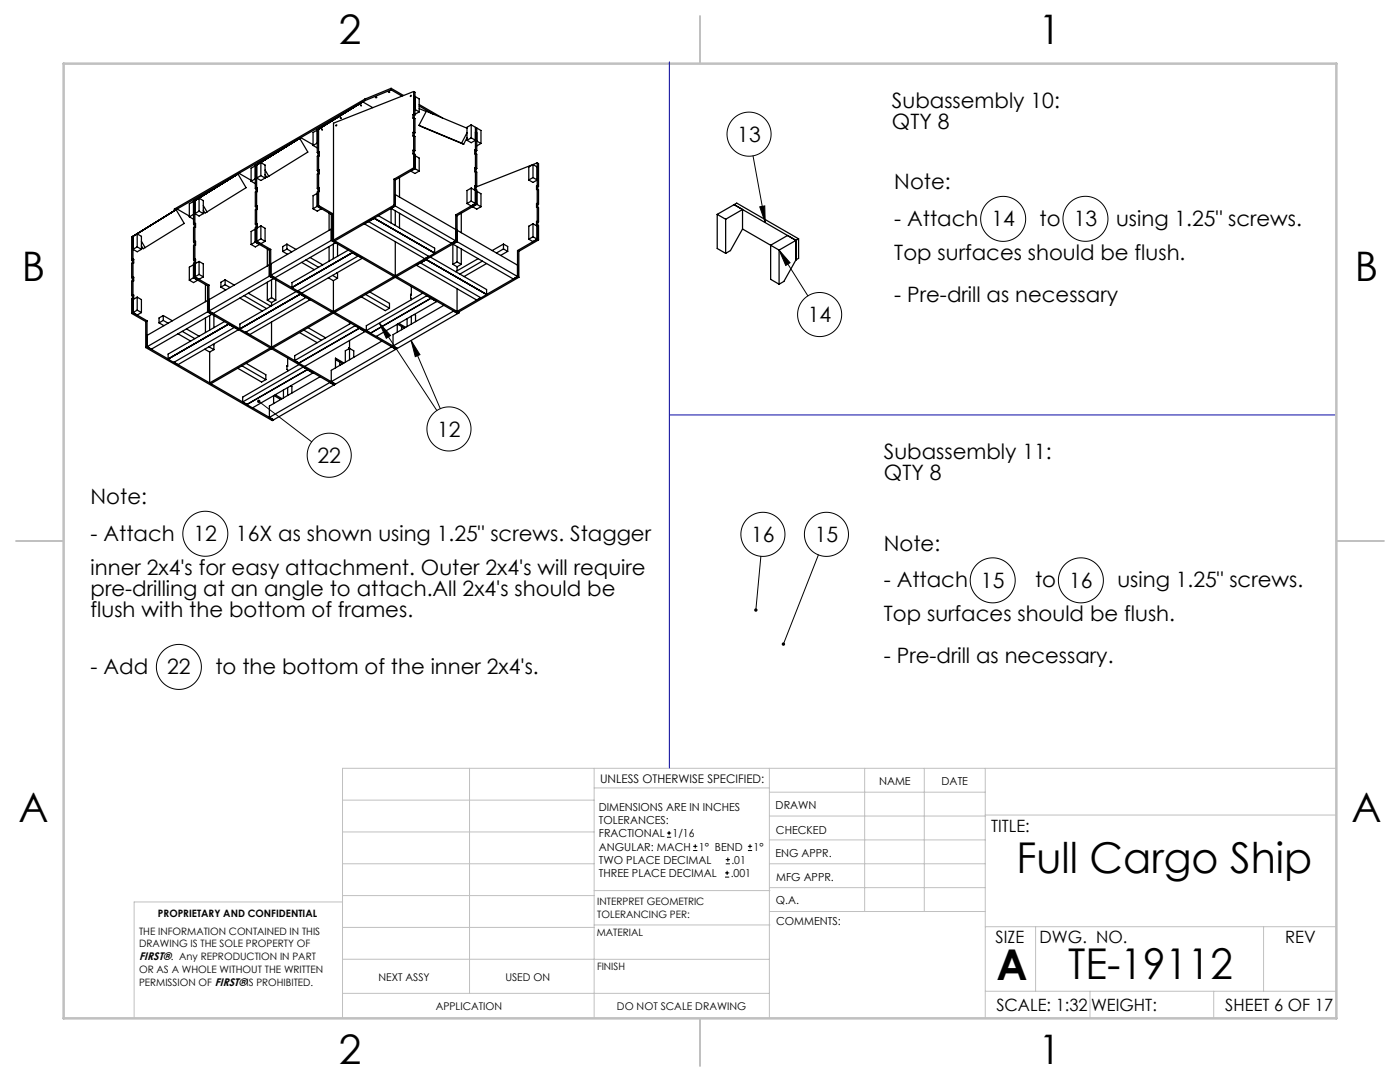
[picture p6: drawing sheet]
<svg xmlns="http://www.w3.org/2000/svg" width="279mm" height="216mm" viewBox="0 0 279 216" stroke-linecap="round" stroke-linejoin="round" font-family="sans-serif">
<g fill="none" stroke="#c0c0c0" stroke-width=".2">
<path d="M68.4 159.7h50.2M93.7 153.3v44.9M118.6 153.3v49.9M118.6 157.2h34.9M153.5 153.3v49.9M153.5 158.1h43.1M172.6 153.3v28.6M184.5 153.3v28.6M196.6 153.3v49.9M266.7 153.3h-198.3v49.9M68.4 178.7h50.2M68.4 172.4h50.2"/>
<path d="M68.4 166h50.2M68.4 180h-41.6v23.2M118.6 177.7h35.1M153.5 167.6h43.1M153.5 162.8h43.1M153.5 172.4h43.1M153.5 177.1h43.1M196.6 162.6h70.1M68.4 198.2h85.1M68.4 185.1h50.2M68.4 191.4h50.2M118.6 191.4h34.9"/>
<path d="M118.6 184.6h35.1M153.7 181.9h42.9M196.6 197.8h70.1M196.6 184.9h70.1M206.7 184.9v12.9M217.5 197.8v5.4M242.2 197.8v5.4M252.2 184.9v12.9"/>
</g>
<path d="M139.7 3.2v9.5M3.2 107.9h9.5M266.7 107.9h9.5M139.7 203.2v9.5" fill="none" stroke="#c0c0c0" stroke-width=".25"/>
<path d="M12.7 12.7h254v190.5h-254z" fill="none" stroke="#c0c0c0" stroke-width=".5"/>
<g fill="none" stroke="#000" stroke-width=".2">
<path d="M150.3 31.1l2.4 13.3M151.6 41.3l1-.2 .1 3.3zM155.5 49.9l5.7 9.1M155.5 49.9l2.2 2.5-.9 .6zM75.7 64.5l2.2 2.4-.8 .6zM75.7 64.5l11.5 17.4M82 67.9l1.8 2.9-.9 .4zM82 67.9l5.9 13.6M51.6 80.1l10.6 8.1M151.8 111l-1 10.7M163.3 110.7l-7 17.8M133.1 167.1h.8"/>
<path d="M133.1 166.2h.8M133.5 165.8v.8M138.3 169.7h.9M138.3 168.9h.9M138.8 168.5v.8M144.7 175h.8M144.7 174.2h.8M144.8 172.4h.9M144.8 171.5h.9M145.1 173.8v.8M145.3 171.1v.8M149.3 169.7h.8"/>
<path d="M149.3 168.9h.8M149.7 168.5v.8"/>
<circle cx="149.5" cy="26.8" r="4.4"/>
<circle cx="200.2" cy="43.7" r="4.5"/>
<circle cx="216.6" cy="43.7" r="4.5"/>
<circle cx="163.6" cy="62.8" r="4.4"/>
<circle cx="65.7" cy="90.8" r="4.4"/>
<circle cx="89.6" cy="85.6" r="4.4"/>
<circle cx="41" cy="106.5" r="4.5"/>
<circle cx="152.3" cy="106.6" r="4.4"/>
<circle cx="164.9" cy="106.6" r="4.4"/>
<circle cx="198.1" cy="115.8" r="4.5"/>
<circle cx="215.7" cy="115.8" r="4.5"/>
<circle cx="35.7" cy="133.1" r="4.5"/>
</g>
<path d="M133.6 12.4v140.8M133.6 82.8h132.8" fill="none" stroke="#00f" stroke-width=".2"/>
<path d="M155.5 49.9l2.2 2.5-.9 .6zM151.6 41.3l1-.2 .1 3.3zM156.1 128.3a.34 .34 0 0 0 .1 .5l.1-.3-.1 .3a.34 .34 0 0 0 .5-.3 .34 .34 0 0 0-.6-.2zM150.6 121.5a.34 .34 0 0 0-.1 .3 .34 .34 0 0 0 .3 .3v-.4v.4a.34 .34 0 0 0 .4-.5 .34 .34 0 0 0-.6-.1zM51.4 79.8l.2 .3-.2-.2a.34 .34 0 0 0 .2 .5 .34 .34 0 0 0 .4-.4 .34 .34 0 0 0-.6-.2zM75.7 64.5l2.2 2.4-.8 .6zM82 67.9l1.8 2.9-.9 .4z" fill="#000"/>
<g fill="none" stroke="#000" stroke-width=".25">
<path d="M72.8 19.8v.3M72.8 19.8l-38 21.9v.3M78.1 17.9l-5.3 2.2M78.1 17.9l2.1 1.3M78.1 17.6v.3M78.1 17.6l-5.3 2.2M78.1 17.6l2.4 1.5M82.6 18.3l.2 .1v4.5M82.6 18.3v4.5M82.6 18.3l-16 6.3v23.3l12-7M82.8 19.2l.9 .5v2.6M39.3 39.8h.1"/>
<path d="M39.7 39.5v.1M39.7 39.5l-1.9 1.2v2.6M39.7 39.5l.9 .5v2.6M39.7 39.5v2.6M46.8 35.1l-.4 .2M47.5 34.7l-.4 .3M47.5 34.7l-7.8 4.8M47.5 34.7l1.6 2.8-7.8 4.8M50.1 36l-2.4-1.4-9.1 5.6M50.1 36.2l.9 .5M51 33.1l-.9 .5v2.6M51 33.1v4.5"/>
<path d="M51 37.6l.1 .1M51 35.7l-.9 .5M51.1 37.7v.5M51.2 38.2l-.2 .1v2.8M51.2 38.2v2.8M51.2 37.4l.2 .1M51.2 37.4l-.2 .2M51.4 32.8l-.4 .3M51.4 37.5l-.3 .2M51.4 37.5v.7h-.2M51.6 32.7h.1M52 32.4l-.4 .3"/>
<path d="M52 32.4v.1M52.1 32.4l-.9 .5v4.5M52.1 32.4l.8 .5v2.6M52.1 32.4v2.6M52.1 35l.8 .5M52.1 35l-.9 .5 .9 .5 .8-.5M52.9 33.9l.7 1.3M52.9 34.8l.3 .6 .4-.2M59.2 28l-8.2 5.1M59.4 27.8l.4-.2 1.6 2.7-7.8 4.9M62.5 29v-2.6l1.1-.6v4.5M62.5 28.9l-2.5-1.4-9 5.6"/>
<path d="M62.5 29l.8 .5M63.3 38.6l-.8 .5v2.5M63.3 25.9v4.5M63.3 37.6l.2 .1M63.3 34l.2 .1M63.3 30.4l.2 .1M63.3 28.5l-.8 .5M63.5 30.5v.6M63.5 34.1v.6M63.5 37.7v.5M63.6 31v2.9M63.6 34.6v2.8"/>
<path d="M63.6 38.2v2.8M63.6 37.4l.1 .1M63.6 33.9h.1M63.6 30.3l.1 .1M63.6 38.2l-.3 .1v2.9l2.8 1.6M63.6 31l-.3 .2v2.8M63.6 34.6l-.3 .1v2.9M63.6 37.4l-.3 .2M63.6 33.9l-.3 .1M63.6 30.3l-.3 .1M63.7 25.7l-.4 .2M63.7 37.5v.7h-.1"/>
<path d="M63.7 30.4v.7l-.1-.1M63.7 33.9v.8l-.1-.1M63.7 37.5l-.2 .2M63.7 33.9l-.2 .2M63.7 30.4l-.2 .1M71.5 20.9l-.4 .2M72.4 20.3l-9.1 5.6M72.4 20.3l2 1.2M72.4 20.3l-.3 .2M72.8 20.1l-38 21.9M78.6 35.8v5.1M78.6 35.8l.3 .1"/>
<path d="M78.9 35.9v5.2l-12.1 7M78.9 38.8l12.1 7M79.7 35.4v3.9M82 34.1l.8 .5 .9-.5M82.4 26.4v.8l.2-.1M82.4 22.9v.7l.2-.1M82.4 30v.7l.2-.1M82.4 30l.3 .1M82.4 26.4l.3 .2M82.4 22.9l.3 .1M82.6 26.3l-.2 .1M82.6 22.8l-.2 .1"/>
<path d="M82.6 29.9l-.2 .1M82.6 33.5l1.1 .6M82.6 23.5l.2 .2v2.8M82.6 27.1l.2 .1v2.9M82.6 30.6l.2 .2v2.8l-3.9 2.3M82.6 23.5v2.8M82.6 27.1v2.8M82.6 30.6v2.9M82.6 33.5l-4 2.3M82.6 29.9l.2 .2M82.6 26.3l.2 .2M82.6 22.8l.2 .1"/>
<path d="M82.7 23v.6M82.7 26.6v.5M82.7 30.1v.6M82.8 22.9l-.1 .1M82.8 30.1h-.1M82.8 21.8l.9 .5M82.8 31.1l.9 .4v2.6M82.8 26.5l-.1 .1M83.6 25l8.5 3.6M83.6 25l8.9 3.8M83.6 25l1.5-2.8 8.1 3.4M83.7 21.2l2.7 1.6"/>
<path d="M83.7 20.9l4.6 2.7M83.7 22.3l-.9 .5M83.7 21.7l1.4 .6M92.1 28.6l.4 .2M93.2 27.5l-.7 1.3M93.2 26.5l-1.1 2.1M94 37.5l.9 .5M94 24.9l.9 .5v4.5M94 24.9v2.6M94 37.5v2.6M94 24.9l-.8 .5v2.6M94 37.5l-.8 .5v2.6"/>
<path d="M94 27.5l-.8 .5M94 27.5l.9 .5-.9 .5-.8-.5M94.7 37.1l.3 .2M94.7 33.5l.3 .2M94.7 30l.3 .1M94.7 30v.7l.2-.1M94.7 33.5v.8l.2-.1M94.7 37.1v.7h.2M94.9 30.6v2.9M94.9 34.2v2.8M94.9 37.8v2.8l-3.9 2.3M94.9 30.6l.2 .2v2.8"/>
<path d="M94.9 34.2l.2 .1v2.9M94.9 37.8l.2 .1v2.9l-3.9 2.2M94.9 37l.2 .2M94.9 33.5l.2 .1M94.9 29.9l.2 .1M94.9 29.9l-.2 .1M94.9 33.5h-.2M94.9 37l-.2 .1M94.9 26.4l.2 .1M95 30.1v.6M95 33.7v.6M95 37.3v.5"/>
<path d="M95.1 38.2l.9 .5v2.5M95.1 28.1l.9 .5M95.1 25.5l.9 .5v2.6M95.1 25.5v4.5M95.1 25.5l-.2 .2M95.1 37.2l-.1 .1M95.1 33.6l-.1 .1M95.1 30l-.1 .1M96 28.6l-.9 .5M106.4 32.8v2.6M106.4 32.8l.8 .5M106.4 35.4l.8 .5-.8 .5-.9-.5"/>
<path d="M106.4 32.8l-.9 .5v2.6M106.4 35.4l-.9 .5M107.1 37.1l.2 .1M107.1 37.1v.7l.1-.1M107.2 32.5v4.5M107.2 37.7v2.9M107.2 32.5l.3 .1v4.6M107.2 37.7l.3 .2v2.8M107.2 37l.3 .2M107.2 32.5l-12.2 4.8M107.2 37l-.1 .1M107.3 37.2v.6"/>
<path d="M107.5 37.2h-.2M26.3 47.3v4.5M26.3 59h.1M26.3 55.4l.1 .1M26.3 51.8l.1 .1M26.4 51.9v.6M26.4 55.5v.5M26.4 59v.6M26.5 47.2l-.2 .1M26.5 51.7l-.2 .1M26.5 47.2v4.5M26.5 52.4v2.8"/>
<path d="M26.5 56v2.8M26.5 59.5v2.9M26.5 58.8l.2 .1M26.5 55.2l.2 .1M26.5 51.7l.2 .1M26.5 59.5l-.2 .2v2.8M26.5 52.4l-.2 .2v2.8M26.5 56l-.2 .1v2.9M26.5 58.8l-.2 .2M26.5 55.2l-.2 .2M26.7 58.9v.7l-.2-.1M26.7 51.8v.7l-.2-.1"/>
<path d="M26.7 55.3v.7h-.2M26.7 58.9l-.3 .1M26.7 55.3l-.3 .2M26.7 51.8l-.3 .1M26.9 46.9h.1M27.4 46.7l-.5 .2M27.4 59.3l.8 .5v2.6M27.4 46.7v2.6M27.4 59.3v2.6M27.4 59.3l-.9 .5M27.4 46.7l.8 .5v2.6M27.4 49.3l-.9 .5 .9 .4 .8-.4"/>
<path d="M27.4 49.3l.8 .5M27.4 46.7l-.9 .5M28.2 48.2l.8 1.2M28.2 49.1l.4 .5 .4-.2M34.7 42.1l.4-.3 1.7 2.8-7.8 4.8M34.8 42h.1M35.3 41.7l-8.8 5.5M35.3 41.7l-9 5.6M35.3 41.7l2.5 1.4M37.8 43.3l.8 .4M37.8 55.9l.8 .5 .9-.5M38.6 40.2l.3-.2v4.5"/>
<path d="M38.6 40.2v4.5M38.6 55.4l2.8 1.6M38.6 51.8l.2 .1M38.6 48.3h.2M38.6 44.7l.2 .1M38.6 55.4l-.8 .5M38.6 42.8l-.8 .5M38.6 52.8l-.8 .5v2.6M38.6 40.2h.1M38.8 44.8v.5M38.8 48.3v.6M38.8 51.9v.6"/>
<path d="M38.9 45.3v2.8M38.9 48.8v2.9M38.9 52.4v2.9l-.3 .1M38.9 51.7l.1 .1M38.9 48.1l.1 .1M38.9 44.5l.1 .1M38.9 52.4l-.3 .2v2.8M38.9 45.3l-.3 .1v2.9M38.9 48.8l-.3 .2v2.8M38.9 51.7l-.3 .1M38.9 48.1l-.3 .2M38.9 44.5l-.3 .2"/>
<path d="M39 51.8v.7l-.1-.1M39 44.6v.8l-.1-.1M39 48.2v.7l-.1-.1M39 51.8l-.2 .1M39 48.2l-.2 .1M39 44.6l-.2 .2M39.7 54.8l-.8 .4 2.8 1.7M39.7 52.2l.9 .5v2.5M39.7 52.2l-.8 .5M39.7 42.1l-.8 .5 .8 .5 .9-.5M39.7 42.1l.9 .5M39.7 52.2v2.6"/>
<path d="M39.7 54.8l.9 .4M40.6 41l.7 1.3M40.6 41.9l.3 .6 .4-.2M40.6 55.2l-.9 .5M41 56.8v3.4M41.4 57v5.2l25.3 14.6 .3-.2M41.7 56.9v5.2l6.2 3.5 12-6.9M41.7 56.9l-.3 .1M44.1 57.3l1 .6M44.9 56.8l1 .6M44.9 55.8l-.8 .5v1M44.9 55.8v1"/>
<path d="M44.9 56.8l-.8 .5M44.9 55.8l1.8 1.1M47.9 59.5l4.5 2.6M48.7 59l4.5 2.6M49.6 58.5l4.4 2.6M50.1 48.8l.9 .5 .8-.5M51 44.7l.1 .1M51 41.1l.1 .1M51 45.7l-.9 .5v2.6M51.1 41.2v.6M51.1 44.8v.6M51.2 48.1l-1.1 .7"/>
<path d="M51.2 44.6h.2M51.2 41.7v2.9M51.2 45.3v2.8M51.2 41l.2 .1M51.2 48.1l2.8 1.7M51.2 45.3l-.2 .1v2.9l2.8 1.6M51.2 41.7l-.2 .2v2.8M51.2 44.6l-.2 .1M51.2 41l-.2 .1M51.4 44.6l-.3 .2M51.4 41.1l-.3 .1M51.4 41.1v.7l-.2-.1"/>
<path d="M51.4 44.6v.8l-.2-.1M52.1 45.1l.8 .5v2.5M52.1 47.7l.8 .4M52.1 45.1v2.6M52.1 47.7l-.9 .4M52.1 45.1l-.9 .5M52.9 48.1l-.8 .5M53.3 59.9l.9 .5M53.3 49.7v3.4M53.3 56.3v3.6M53.8 55.1l25.2 14.6M53.8 55.1l-24.4 14.1v-2.3l12-6.9"/>
<path d="M53.8 49.9v5.2M53.8 52.8l-12.1 7M54 55l25.3 14.5M54 49.8l-.2 .1M54 49.8v5.2M54 55l-.2 .1M54.2 59.4l-.9 .5M54.2 59.4l.8 .5M54.2 55.8v3.6M54.6 55.6l-12.1 7M55 59.9l-.8 .5M55 55.8v4.1"/>
<path d="M56.4 50.2l1 .5M57.3 48.7v1M57.3 49.7l.9 .6M57.3 48.7l-.9 .5v1M57.3 49.7l-.9 .5M57.3 48.7l1.8 1.1M59.1 58.2l-11.2 6.5v1M59.9 58.7l1.2 .7M59.9 58.7l-12 7M60.2 52.4l2.5 1.4M61 51.9l2.6 1.4M61.1 59.3v.1"/>
<path d="M61.1 59.4l-12.1 6.9-1.1-.6M61.9 51.4l2.5 1.4M61.9 59.8l-12.1 7M62.5 41.6l.8 .5 .9-.5M63.6 41l2.8 1.6M63.6 41l-1.1 .6M65.5 55.4l1 .6 .9-.5M65.7 42.5v3.5M65.7 49.2v2.9M66.1 42.8v5.2l25.3 14.5M66.1 45.7l-12 7v2.2M66.4 55l1 .5"/>
<path d="M66.4 47.8l25.2 14.6M66.4 42.6v5.2M66.4 47.8l-12.3 7.1M66.4 42.6l-.3 .2M66.5 48.7v2.9M66.5 56v6.2M67 48.5l-12.1 6.9-.8-.5M67.2 54.5h.2v1M67.4 48.7v2.4M69.5 49.9l-11.2 6.5v1l12-7M70.3 50.4l1.2 .7M70.3 50.4l-12 7"/>
<path d="M71.5 51v.1M71.5 51.1l-12.1 7M72.1 59.2l4.8 2.8 .8-.5M72.3 51.5l-12.1 7-.8-.5M72.7 44.7l12.1 6.9M73 58.8l4.7 2.7M73.6 44.2l12 7M73.6 44.2h.1M73.8 58.3l3.9 2.2v1M74.7 43.6l-1.1 .6M74.7 43.6l12 6.9M75.5 43l11.2 6.5v1l-12-6.9"/>
<path d="M78 44.5v-2.9l12.1 7M78.6 55.2l-12.1 7M78.6 55.2h.1M78.6 40.9l24.9 14.4M78.9 55.3l-12.1 7-.3-.1M78.9 55.3h.1M78.9 42.1v2.9M79.7 42.6v2.9M82.1 58.8l-.2-.1 .2 1.1M82.1 57.2v1.6M82.1 58.8l-.2 .1M83.1 52.9l12 7"/>
<path d="M83.9 52.4v.1M83.9 52.5l12.1 6.9M84.4 58.5l-11.3 6.5v1l12.1-7M85.2 59l1.9 1.2M85.2 59h.1M85.9 51.3l11.2 6.5v1l-12.1-7-1.1 .7M90.4 52.7v-4l12 7 .9-.5M90.4 52.7l.8 .5M91 42.9v5.2l-12.1 6.9v-6.8M91 42.9l.2 .1M91.2 43v5.2l-12 7M91.2 49.2v3.1"/>
<path d="M91.2 53.2v.8M91.2 52.3l-.8 .4M91.2 52.3l.9 .4M91.2 45.9l12.1 7M92.1 42.5v3.9M92.1 49.7v3M92.1 52.7l-.9 .5M93.2 40.6l.8 .5M94 40.1l2 1.1M94 40.1l-.8 .5M94.3 41.2l.8 .5 .9-.5M95.4 51.6l-4.5 2.6"/>
<path d="M96.3 52.1l-4.5 2.6M97.1 52.6l-4.5 2.6M100.5 49.7l-1.4 .8M100.5 49.7l.8 .5M100.5 48.7l-2.3 1.3M100.5 48.7v1M100.5 48.7l.8 .5v1M101.3 50.2l-1.4 .8M103.3 55.2l-12.1 6.9v-4.5M103.3 50l.2 .1M103.3 50v5.2M103.5 50.1v5.2"/>
<path d="M103.5 55.3l-12 7M105.5 47.7l.9 .5M106.4 44.6v2.6M106.4 44.6l-.9 .5v2.6M106.4 47.2l-.9 .5M106.4 47.2l1.1 .7M106.4 44.6l.8 .5M107.1 44.2l.2 .2M107.1 40.7l.2 .1M107.1 40.7v.7l.1-.1M107.1 44.2v.8l.1-.1M107.2 41.3v2.8"/>
<path d="M107.2 44.9v2.8l-3.9 2.3M107.2 41.3l.3 .2v2.8M107.2 44.1l.3 .2M107.2 40.6l.3 .1M107.2 40.6l-.1 .1M107.2 44.1l-.1 .1M107.2 44.9l.3 .1v2.9M107.3 40.8v.6M107.3 44.4v.5M107.5 47.9l-4 2.2M107.5 44.3l-.2 .1M107.5 40.7l-.2 .1"/>
<path d="M143.1 42.8l1.7 .9M143.1 42.8v6.8l1.7 1M144.8 43.7v6.9M144.8 43.7l3.4-1.9v3.9M146.5 40.8l12.4 7.2M146.5 40.8l-3.4 2M146.5 40.8l.5-.3 12.4 7.2M148.2 45.7l7.3 4.2M148.2 45.7l-2.4 4.3-1 .6M155.5 49.9v6.8M157.2 47l-3.4 1.9v6.8l1.7 1M158.9 48l-3.4 1.9"/>
<path d="M158.9 51.9l-2.5 4.3-.9 .5M158.9 48v3.9M159.4 47.7l-.5 .3M159.4 47.7v3.8l-.5 .4M26.3 62.5l2.8 1.7M26.5 62.4l.9 .5 .8-.5M26.5 62.4l2.8 1.6M26.5 62.4l-.2 .1M27.4 61.9l-.9 .5M27.4 61.9l.8 .5M29.1 69.3l25.2 14.6 .3-.1M29.1 64.2v5.1"/>
<path d="M29.3 69.2l4.3 2.4M29.3 64v5.2M29.3 69.2l-.2 .1M29.3 64l-.2 .2M31.7 64.4l1 .6M32.6 63.9l-.9 .5M32.6 63.9l1 .6M32.6 63v.9M32.6 63l1.8 1M32.6 63l-.9 .4v1M34.7 72.3l14.6 8.4M35.5 66.6l2.5 1.5"/>
<path d="M36.4 66.1l2.5 1.5M37.2 65.6l2.5 1.5M40.9 69.7l.9 .6M41 63.4v3M41.7 69.2l1 .6M41.8 63v2.9M42.3 62.7l-12.1 7M42.5 68.7l.2 .1v1M42.7 62.9v2.5M42.7 69.8l-.9 .5M44.8 64.2l-11.2 6.5v1M45.6 64.7l-12 7"/>
<path d="M45.6 64.7l2 1.1M45.6 64.6v.1M46.7 65.3l-12 7-1.1-.6M47.4 73.5l4.8 2.7 .9-.5M47.6 65.8l-12.1 7M47.6 65.8h.1M48.3 73l4.8 2.7M49 66.3l18 10.3M49.1 72.5l4 2.3v.9M53.9 69.4l-12.1 7v-6.1M54.2 69.6l-12.1 7M54.2 60.4v.6"/>
<path d="M54.6 79v1.5M54.7 78.9l1.3 .8M54.9 78.8l1.4 .8M56.6 77.8v1.6M57.4 73.1l-.1-.1 .1 1.1M57.4 71.4v1.7M57.4 77.3v1.6M57.4 73.1h-.1M58 77l.3 .1v1.3M59.7 72.4l12-6.9zM59.7 72.7l-11.3 6.5v1l12.1-7M59.8 66.4l3.5 2"/>
<path d="M60.5 73.2h.1M60.6 65.9l3.5 2M61.3 73.8l1.2 .6M61.3 73.8l-12 6.9M61.5 65.4l3.5 2M62.5 74.4l-12.1 7-1.1-.7M62.5 74.4h.1M63.9 75.2l-10.1 5.8v2.3l12-7M66.3 62.3l-12.1 7v-5M66.5 62.5l-12 6.9M66.7 76.8l-12.1 7M66.7 76.8h.1"/>
<path d="M67 71.8l1.4 .8M67.8 72.3v.6M68.6 72.4l-1.6-.9v1.9M69.8 69.5l.8 .5v1.3M69.8 64.3v.4M69.8 67.9v3.9M69.8 69.5l-.2-.1v.2M69.8 69.5l-.2 .1M69.8 69.5l-.9 .5v2.3M70 64.5l-11.2 6.5v.9l12.1-6.9M71.7 65.5l1.1 .7M72.8 66.2l-12 6.9"/>
<path d="M72.8 66.1v.1M73.9 66.5l12.1-7zM76.2 68.1l-10.1 5.8v2.3l12.1-7M79.3 64.7v1.6M79.3 64.7l1.4 .8M79.6 64.5l1.4 .8M80.1 65.1v.7M81.2 63.6v1.6M82.1 63.1v1.6M82.7 62.7l.2 .2v1.3M87.1 60.1v.1M87.1 60.2l-12 6.9"/>
<path d="M88.6 60.9l-10.2 5.9v2.2l12.1-6.9M90.5 62.1l.8 .4M90.5 62v.1M91.6 62.2v.2M91.6 62.4l-24.6 14.2M49.3 80.7h.1M50.4 81.4l4.2 2.4"/>
<circle cx="75" cy="19.4" r=".11"/>
<circle cx="77.6" cy="18.4" r=".11"/>
<circle cx="82" cy="19.1" r=".11"/>
<circle cx="64.3" cy="25.8" r=".11"/>
<circle cx="67.1" cy="25" r=".11"/>
<circle cx="68" cy="23.5" r=".11"/>
<circle cx="72" cy="21" r=".11"/>
</g>
<g font-size="8.5">
<text x="202.8" y="174.2">Full Cargo Ship</text>
<text x="198.9" y="195.5">A</text>
<text x="213.2" y="195.4">TE-19112</text>
</g>
<g font-size="8.1">
<text x="67.6" y="8.9">2</text>
<text x="207.3" y="8.9">1</text>
<text x="4.4" y="56.2">B</text>
<text x="270.4" y="56.2">B</text>
<text x="3.7" y="164.1">A</text>
<text x="269.7" y="164.1">A</text>
<text x="67.6" y="212.4">2</text>
<text x="207.3" y="212.4">1</text>
</g>
<g font-size="4.2">
<text x="178" y="21.5">Subassembly 10:</text>
<text x="147.1" y="28.3">13</text>
<text x="178" y="25.7">QTY 8</text>
<text x="178.5" y="37.8">Note:</text>
<text x="178.5" y="45.1">- Attach 14</text>
<text x="207.5" y="45.1">to 13</text>
<text x="222.7" y="45.1">using 1.25&quot; screws.</text>
<text x="178.5" y="51.9">Top surfaces should be flush.</text>
<text x="161.2" y="64.3">14</text>
<text x="178.5" y="60.2">- Pre-drill as necessary</text>
<text x="87.3" y="87.1">12</text>
<text x="63.4" y="92.4">22</text>
<text x="176.4" y="91.6">Subassembly 11:</text>
<text x="176.4" y="95.8">QTY 8</text>
<text x="18.1" y="100.6">Note:</text>
<text x="18.1" y="107.9">- Attach</text>
<text x="38.6" y="108">12</text>
<text x="47.1" y="107.9">16X as shown using 1.25&quot; screws. Stagger</text>
<text x="149.9" y="108.2">16</text>
<text x="162.6" y="108.2">15</text>
<text x="176.4" y="109.9">Note:</text>
<text x="18.1" y="114.7">inner 2x4's for easy attachment. Outer 2x4's will require</text>
<text x="18.1" y="118.9">pre-drilling at an angle to attach.All 2x4's should be</text>
<text x="176.4" y="117.2">- Attach 15</text>
<text x="206.6" y="117.2">to 16</text>
<text x="223" y="117.2">using 1.25&quot; screws.</text>
<text x="18.1" y="123">flush with the bottom of frames.</text>
<text x="176.4" y="124">Top surfaces should be flush.</text>
<text x="18.1" y="134.5">- Add</text>
<text x="33.4" y="134.6">22</text>
<text x="43" y="134.5">to the bottom of the inner 2x4's.</text>
<text x="176.4" y="132.3">- Pre-drill as necessary.</text>
</g>
<g font-size="3.4">
<text x="197.8" y="166">TITLE:</text>
<text x="198.7" y="188.1">SIZE</text>
<text x="207.5" y="188.1">DWG. NO.</text>
<text x="256.5" y="188.2">REV</text>
<text x="198.8" y="201.7">SCALE: 1:32</text>
<text x="217.7" y="201.8">WEIGHT:</text>
<text x="244.5" y="201.7">SHEET 6 OF 17</text>
</g>
<text font-size="2.4" x="119.8" y="156.2">UNLESS OTHERWISE SPECIFIED:</text>
<g font-size="2.2">
<text x="119.5" y="161.8">DIMENSIONS ARE IN INCHES</text>
<text x="154.8" y="161.4">DRAWN</text>
<text x="175.4" y="156.6">NAME</text>
<text x="187.9" y="156.7">DATE</text>
<text x="119.5" y="164.4">TOLERANCES:</text>
<text x="119.5" y="167.1">FRACTIONAL</text>
<text x="134.2" y="167.1">1/16</text>
<text x="154.9" y="166.3">CHECKED</text>
<text x="119.5" y="172.4">TWO PLACE DECIMAL</text>
<text x="119.5" y="169.7">ANGULAR: MACH</text>
<text x="139.5" y="169.7">1° BEND</text>
<text x="146" y="172.4">.01</text>
<text x="150.4" y="169.7">1°</text>
<text x="154.8" y="171">ENG APPR.</text>
<text x="119.5" y="175">THREE PLACE DECIMAL</text>
<text x="145.8" y="175">.001</text>
<text x="154.9" y="175.7">MFG APPR.</text>
<text x="154.9" y="180.4">Q.A.</text>
<text x="154.9" y="184.6">COMMENTS:</text>
<text x="27.8" y="191.6">FIRST®. Any REPRODUCTION IN PART</text>
</g>
<g font-size="2.1">
<text x="75.5" y="195.7">NEXT ASSY</text>
<text x="100.9" y="195.7">USED ON</text>
<text x="86.9" y="201.5">APPLICATION</text>
<text x="123.1" y="201.6">DO NOT SCALE DRAWING</text>
</g>
<g font-size="2">
<text x="31.5" y="182.9">PROPRIETARY AND CONFIDENTIAL</text>
<text x="119.2" y="180.6">INTERPRET GEOMETRIC</text>
<text x="119.2" y="183.1">TOLERANCING PER:</text>
<text x="27.8" y="186.5">THE INFORMATION CONTAINED IN THIS</text>
<text x="27.8" y="189">DRAWING IS THE SOLE PROPERTY OF</text>
<text x="119.1" y="186.7">MATERIAL</text>
<text x="27.8" y="194.1">OR AS A WHOLE WITHOUT THE WRITTEN</text>
<text x="27.8" y="196.7">PERMISSION OF FIRST®IS PROHIBITED.</text>
<text x="119.1" y="193.5">FINISH</text>
</g>
</svg>
